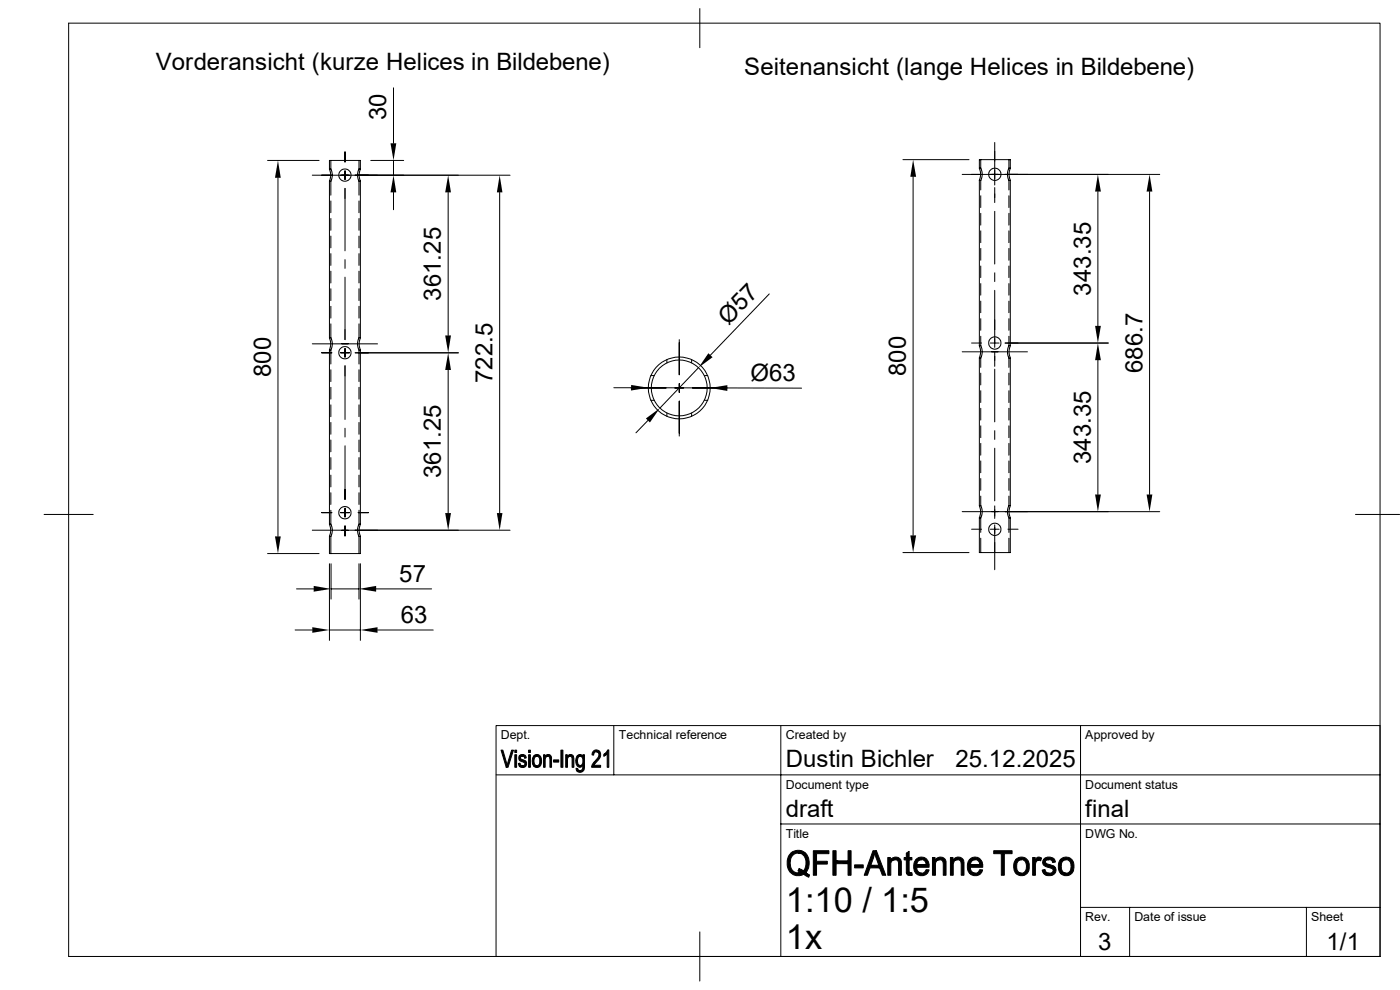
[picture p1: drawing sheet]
<svg xmlns="http://www.w3.org/2000/svg" width="297mm" height="210mm" viewBox="0 0 297 210" stroke-linecap="round" stroke-linejoin="round" font-family="sans-serif">
<g fill="none" stroke="#000" stroke-width=".21">
<path d="M14.6 4.9h278.2v198h-278.2zM83.5 18.6v11.8M148.5 1.8v8.3M56.8 34h10.9M59 37.7v76.1M69.9 35.9l.2 .9v.7l-.2 .9M69.9 35.9v-1.9h6.6v1.9M69.9 35.9h.3M69.9 38.4h.3M69.9 38.4v33.3M70.2 35.9l.3 .9-.1 1-.2 .6M70.2 34v1.9"/>
<path d="M70.2 38.4v3M73.2 32.2v2.2M73.2 36.2v1.9M73.2 40v13.2M76.2 35.9l-.3 .9v1l.3 .6M76.2 34v1.9M76.2 38.4v3M76.2 35.9h.3M76.2 38.4h.3M76.5 35.9l-.3 .9v.7l.3 .9M76.5 38.4v33.3M78.7 34h6.9"/>
<path d="M83.5 34v3.2M108.2 37.2h-41.9M191.6 33.9h14M193.7 37.5v76.1M207.8 35.7l.2 .9v.7l-.2 1M207.8 35.7v-1.8h6.5v1.8M207.8 35.7h.3M207.8 38.3h.3M207.8 38.3v35M208.1 35.7l.3 .9-.1 1-.2 .7M208.1 33.9v1.8M208.1 38.3v2"/>
<path d="M211 30.2v9M211 39.8v3.2M214 35.7l-.3 .9 .1 1 .2 .7M214 33.9v1.8M214 38.3v2M214 35.7h.3M214 38.3h.3M214.3 35.7l-.2 .9v.7l.2 1M214.3 38.3v35M246 37h-41.9M70.2 42.6v2.5M70.2 46.4v2.5"/>
<path d="M70.2 50.1v2.5M70.2 53.8v2.5M70.2 57.5v2.5M73.2 55.1v1.8M73.2 58.8v13.3M76.2 42.6v2.5M76.2 46.4v2.5M76.2 50.1v2.5M76.2 53.8v2.5M76.2 57.5v2.5M83.5 40.8v3.7M95.1 40.8v30.4"/>
<path d="M106 40.8v68M208.1 41.5v2.5M208.1 45.3v2.5M208.1 49v2.5M208.1 52.7v2.5M208.1 56.4v2.5M211 44.8v11.2M211 57.9v1.8M214 41.5v2.5M214 45.3v2.5M214 49v2.5M214 52.7v2.5"/>
<path d="M214 56.4v2.5M232.9 40.6v28.5M243.9 40.6v64.3M66.3 72.9h13.8M68.2 74.8h2.2M69.9 71.7l.2 .9v.7l-.2 1M69.9 71.7h.3M69.9 74.3h.3M69.9 74.3v36.9M70.2 71.7l.3 .9-.1 1-.2 .7M70.2 61.3v2.5M70.2 65v2.5"/>
<path d="M70.2 68.7v3M70.2 74.3v2.9M70.2 78.4v2.5M72.3 74.8h1.8M73.2 73.9v1.9M73.2 77.6v11.4M75.4 74.8h21.8M76.2 71.7l-.3 .9v1l.3 .7M76.2 61.3v2.5M76.2 65v2.5M76.2 68.7v3M76.2 74.3v2.9"/>
<path d="M76.2 78.4v2.5M76.2 71.7h.3M76.2 74.3h.3M76.5 74.3v36.9M76.5 71.7l-.3 .9v.7l.3 1M95.1 78.5v30.3M138 79.7h.8M141.5 76.2v.8M144.1 72.1v7.4M146.7 76.2v.8M148.2 78l-8.2 8.6M149.4 79.7h.8"/>
<path d="M163.2 62.4l-12.5 13M204.1 74.6h13.9M206.1 72.8h2.1M207.8 73.3l.2 1v.7l-.2 .9M207.8 73.3h.3M207.8 75.9h.3M207.8 75.9v31.4M208.1 73.3l.3 1-.1 1-.2 .6M208.1 60.2v2.4M208.1 63.9v2.4M208.1 67.6v2.5M208.1 71.3v2"/>
<path d="M208.1 75.9v2M208.1 79.2v2.5M210.1 72.8h1.9M211 61.6v12.1M211 74.6v3.1M211 78.3v11.2M213.2 72.8h21.9M214 73.3l-.3 1 .1 1 .2 .6M214 60.2v2.4M214 63.9v2.4M214 67.6v2.5M214 71.3v2"/>
<path d="M214 75.9v2M214 79.2v2.5M214 73.3h.3M214 75.9h.3M214.3 73.3l-.2 1v.7l.2 .9M214.3 75.9v31.4M232.9 76.4v28.5M70.2 82.2v2.5M70.2 85.9v2.5M70.2 89.6v2.5M70.2 93.3v2.5M70.2 97.1v2.5"/>
<path d="M73.2 90.8v1.9M73.2 94.6v11.4M76.2 82.2v2.5M76.2 85.9v2.5M76.2 89.6v2.5M76.2 93.3v2.5M76.2 97.1v2.5M130.2 82.3h3.7M133.9 82.3h7.4M137.5 89.2l-2.6 2.6M137.5 82.3h13.2M138 84.9h.8"/>
<path d="M141.5 87.6v.7M143.2 82.3h1.8M144.1 81.4v1.8M144.1 85.1v7.4M146.7 87.6v.7M146.9 82.3h23.2M149.4 84.9h.8M208.1 82.9v2.5M208.1 86.6v2.5M208.1 90.3v2.5M208.1 94.1v2.5M208.1 97.8v2.5"/>
<path d="M211 91.4v1.8M211 95.1v11.2M214 82.9v2.5M214 86.6v2.5M214 90.3v2.5M214 94.1v2.5M214 97.8v2.5M9.4 109.1h10.4M56.8 117.4h10.9M68.2 108.8h2.2M69.9 111.2l.2 .9v.8l-.2 .9M69.9 119.6v16.2"/>
<path d="M69.9 113.8v3.6h6.6v-3.6M69.9 111.2h.3M69.9 113.8h.3M70.2 111.2l.3 .9-.1 1-.2 .7M70.2 100.8v2.5M70.2 104.5v2.5M70.2 108.2v3M70.2 113.8v3.6M70.2 119.6v7.5M72.3 108.8h1.8M73.2 107.8v1.9M73.2 111.5v2.2"/>
<path d="M76 108.8h2.1M76.2 111.2l-.3 .9v1l.3 .7M76.2 100.8v2.5M76.2 104.5v2.5M76.2 108.2v3M76.2 113.8v3.6M76.2 111.2h.3M76.2 113.8h.3M76.2 119.6v7.5M76.5 111.2l-.3 .9v.8l.3 .9M76.5 119.6v16.2M108.2 112.5h-41.9"/>
<path d="M191.6 117.2h14M206.1 112.3h2.1M207.8 107.3l.2 .9v.7l-.2 1M207.8 109.9v7.3h6.5v-7.3M207.8 107.3h.3M207.8 109.9h.3M208.1 107.3l.3 .9-.1 1-.2 .7M208.1 101.5v2.5M208.1 105.2v2.1M208.1 109.9v3M208.1 114.2v3M210.1 112.3h1.9"/>
<path d="M211 107.3v2.7M211 111.3v9.6M213.8 112.3h2.2M214 107.3l-.3 .9 .1 1 .2 .7M214 101.5v2.5M214 105.2v2.1M214 109.9v3M214 114.2v3M214 107.3h.3M214 109.9h.3M214.3 107.3l-.2 .9v.7l.2 1M246 108.5h-41.9"/>
<path d="M287.6 109.1h9.3M62.6 133.6h3.7M62.9 124.9h3.6M69.9 133.6h6.6M70.2 124.9h6M79.8 124.9h11.8M80.1 133.6h11.8M130.2 153.9v10.5M165.7 153.9v49M229.2 153.9v49M105.2 164.4h187.6M165.7 174.8h127.1"/>
<path d="M148.5 197.7v10.4M229.2 192.5h63.6M239.6 192.5v10.4M277.2 192.5v10.4M105.2 202.9v-49h187.6v49"/>
<circle cx="73.2" cy="37.1" r="1.3"/>
<circle cx="211.1" cy="37" r="1.29"/>
<circle cx="73.2" cy="74.8" r="1.3"/>
<circle cx="211.1" cy="72.8" r="1.29"/>
<circle cx="144.1" cy="82.3" r="6.6"/>
<circle cx="144.1" cy="82.3" r="5.9"/>
<circle cx="73.2" cy="108.8" r="1.3"/>
<circle cx="211" cy="112.3" r="1.3"/>
</g>
<g fill="#000" stroke="#000" stroke-width=".21">
<path d="M106.3 159.1h.4l.9 3.2-.2 .5z" fill-rule="evenodd"/>
<path d="M108.5 159.1h.4l-1.1 3.7h-.4z" fill-rule="evenodd"/>
<path d="M109.2 159.1h.4v.5h-.4z" fill-rule="evenodd"/>
<path d="M112.1 159.1h.4v.5h-.4z" fill-rule="evenodd"/>
<path d="M125.8 159.4a.9 .9 0 0 1 1.5 .1l-1.1 .1-.3 .6-.3-.1z" fill-rule="evenodd"/>
<path d="M126.5 159.5h.8a1.93 1.93 0 0 1-.9 2.3l-.4 .5h1.4v.5h-1.9l.1-.6 .8-1a1.05 1.05 0 0 0 .3-1.7z" fill-rule="evenodd"/>
<path d="M128.1 160l.2-.1h.5l-.7 .5z" fill-rule="evenodd"/>
<path d="M128.9 159.1h.3v3.7h-.4v-2.9h-.5z" fill-rule="evenodd"/>
<path d="M109.2 160.1h.4v2.7h-.4z" fill-rule="evenodd"/>
<path d="M110.2 160.4h.6a.37 .37 0 0 0-.4 .4 .37 .37 0 0 0 .5 .4 .85 .85 0 0 1 .7 1.2 .85 .85 0 0 1-1.4 .1l.7-.1a.41 .41 0 0 0 .5-.3 .41 .41 0 0 0-.5-.5 .81 .81 0 0 1-.7-.3 .81 .81 0 0 1 0-.9z" fill-rule="evenodd"/>
<path d="M110 162l.3-.1 .1 .4 .5 .1-.7 .1z" fill-rule="evenodd"/>
<path d="M110.2 160.3a.81 .81 0 0 1 .9-.2 .81 .81 0 0 1 .5 .7l-.3 .1-.2-.4z" fill-rule="evenodd"/>
<path d="M112.1 160.1h.4v2.7h-.4z" fill-rule="evenodd"/>
<path d="M113.2 160.5l.7-.1a1.12 1.12 0 0 0-.4 1.8l.4 .2-.7 .1-.2-.4-.1-1.1z" fill-rule="evenodd"/>
<path d="M113.3 160.3a1.05 1.05 0 0 1 1.3 0 1.05 1.05 0 0 1 .3 1.2 1.01 1.01 0 0 1-.5 1.1 1.01 1.01 0 0 1-1.2-.1l.7-.1a1.22 1.22 0 0 0 .3-1.9l-1-.1z" fill-rule="evenodd"/>
<path d="M115.3 160.1h.3v.4h.4l-.3 .6v1.7h-.4z" fill-rule="evenodd"/>
<path d="M115.7 160.4h.5z" fill-rule="evenodd"/>
<path d="M115.7 160.4a.77 .77 0 0 1 1-.3 .77 .77 0 0 1 .3 1v1.7h-.3l-.1-2.1-.3-.3z" fill-rule="evenodd"/>
<path d="M117.4 161.2h1.1v.5h-1.1z" fill-rule="evenodd"/>
<path d="M119 159.1h.4v3.7h-.4z" fill-rule="evenodd"/>
<path d="M120 160.1h.4v.4h.3l-.3 .5v1.8h-.4z" fill-rule="evenodd"/>
<path d="M120.4 160.4h.5z" fill-rule="evenodd"/>
<path d="M120.4 160.4a.77 .77 0 0 1 1-.3 .77 .77 0 0 1 .4 1v1.7h-.4l-.1-2.1-.2-.3z" fill-rule="evenodd"/>
<path d="M122.2 163h.4l.1 .3 .4 .1-.8 .1z" fill-rule="evenodd"/>
<path d="M122.4 160.4h.7a1.1 1.1 0 0 0 0 2h.9h-.3a.88 .88 0 0 1-1.1 .2 .88 .88 0 0 1-.4-1.1z" fill-rule="evenodd"/>
<path d="M122.5 160.3a.72 .72 0 0 1 1.2 .1z" fill-rule="evenodd"/>
<path d="M122.3 163.5l.8-.1a.78 .78 0 0 0 .6-1h.3a1.03 1.03 0 0 1-.3 1.2 1.03 1.03 0 0 1-1.3 0z" fill-rule="evenodd"/>
<path d="M123.2 160.4h.5v-.3h.3v2.3h-.9a1.21 1.21 0 0 0 .1-2z" fill-rule="evenodd"/>
<path d="M167.8 181a2.31 2.31 0 0 1 3.1 0h-1.6a1.95 1.95 0 0 0-1.6 2.6 1.66 1.66 0 0 0 1.6 1.6h1.8l.3 .3h-.9a2.46 2.46 0 0 1-2.7-.3 2.46 2.46 0 0 1-.8-2.6l.3-.9z" fill-rule="evenodd"/>
<path d="M169.5 184.2l.9 .5h-1.1z" fill-rule="evenodd"/>
<path d="M169.3 181h1.6a3.2 3.2 0 0 1 0 4.1l.2 .1h-1.8l.7-.2-.7-.3h1.1a2.36 2.36 0 0 0-.8-3.7z" fill-rule="evenodd"/>
<path d="M170.5 185.5l1.2 .1-.1 .5z" fill-rule="evenodd"/>
<path d="M172.6 180.5h3.3v.6h-2.7v1.6h2.3v.6h-2.3v2.4h-.6z" fill-rule="evenodd"/>
<path d="M176.7 180.5h.7v2.1l2.5 .6h-2.5v2.5h-.7z" fill-rule="evenodd"/>
<path d="M177.4 182.6h2.5v-2.1h.7v5.2h-.7v-2.5z" fill-rule="evenodd"/>
<path d="M181.3 183.5h1.8v.6h-1.8z" fill-rule="evenodd"/>
<path d="M185.2 180.5h.7l-.4 .5-.8 2.6 1.9 .5h-2l-.6 1.6h-.7z" fill-rule="evenodd"/>
<path d="M185.9 180.5l2 5.2h-.7l-.6-1.6-1.9-.5h1.7l-.9-2.6z" fill-rule="evenodd"/>
<path d="M188.3 181.9h.6v.6h.6l-.3 .1-.2 .6v2.5h-.7z" fill-rule="evenodd"/>
<path d="M189 182.3l.9 .1-1 .1z" fill-rule="evenodd"/>
<path d="M189.1 182.1a1.26 1.26 0 0 1 1.5-.1 1.26 1.26 0 0 1 .6 1.3v2.4h-.6v-2.3a.78 .78 0 0 0-.7-1l-.9-.1z" fill-rule="evenodd"/>
<path d="M192.3 181l.6-.4v1.3h.6v.5h-.6v2.5l.3 .2h-.9v-2.7h-.5v-.5h.5z" fill-rule="evenodd"/>
<path d="M192.3 185.1h1.2v.6h-.4a.65 .65 0 0 1-.8-.6z" fill-rule="evenodd"/>
<path d="M194.3 182.4h1.2l-.7 .2-.3 .8h2.6v.6h-2.6l.2 .8 .4 .4 .4 .1h-1.2a2.55 2.55 0 0 1 0-2.9z" fill-rule="evenodd"/>
<path d="M194.4 182.2a1.6 1.6 0 0 1 1.7-.3 1.6 1.6 0 0 1 1 1.5h-2.6h2v-.1l-.2-.6-.3-.2-1.7-.1z" fill-rule="evenodd"/>
<path d="M194.3 185.3h1.4l.5-.3 .3-.5h.6a1.64 1.64 0 0 1-2.8 .8z" fill-rule="evenodd"/>
<path d="M197.8 181.9h.6v.6h.6l-.3 .1-.2 .6v2.5h-.7z" fill-rule="evenodd"/>
<path d="M198.5 182.3l.9 .1-1 .1z" fill-rule="evenodd"/>
<path d="M198.6 182.1a1.26 1.26 0 0 1 1.5-.1 1.26 1.26 0 0 1 .6 1.3v2.4h-.6v-2.9l-.4-.4-1.2-.1z" fill-rule="evenodd"/>
<path d="M201.6 181.9h.6v.6h.6l-.4 .2-.2 .6v2.4h-.6z" fill-rule="evenodd"/>
<path d="M202.3 182.3l.9 .1-1 .1z" fill-rule="evenodd"/>
<path d="M202.4 182.1a1.27 1.27 0 0 1 1.5-.1 1.27 1.27 0 0 1 .6 1.3v2.4h-.6v-2.3a.78 .78 0 0 0-.7-1l-.9-.1z" fill-rule="evenodd"/>
<path d="M205.7 182.4h1.2l-.7 .2-.3 .8h2.6v.6h-2.6l.3 .9 .7 .4h-1.2a2.55 2.55 0 0 1 0-2.9z" fill-rule="evenodd"/>
<path d="M205.9 182.2a1.62 1.62 0 0 1 1.7-.2 1.62 1.62 0 0 1 .9 1.4h-2.6h2l-.3-.7-.3-.2-1.6-.1z" fill-rule="evenodd"/>
<path d="M205.7 185.3h1.4l.5-.3 .3-.5h.5a1.6 1.6 0 0 1-2.7 .8z" fill-rule="evenodd"/>
<path d="M210.8 180.5h3.9v.6h-1.6v4.6h-.7v-4.6h-1.6z" fill-rule="evenodd"/>
<path d="M215.5 182.4h1.2a1.36 1.36 0 0 0-1 1.9l.4 .7 .6 .3h-1.2a2.55 2.55 0 0 1 0-2.9z" fill-rule="evenodd"/>
<path d="M215.6 182.2a1.72 1.72 0 0 1 2.1-.1 1.72 1.72 0 0 1 .7 2 1.63 1.63 0 0 1-1 1.6 1.63 1.63 0 0 1-1.9-.4h1.2a1.55 1.55 0 0 0 .8-2.5l-.6-.4h-1.4z" fill-rule="evenodd"/>
<path d="M219.1 181.9h.5v.6h.7a.98 .98 0 0 0-.6 1.2v2h-.6z" fill-rule="evenodd"/>
<path d="M219.9 182l.6-.2 .5 .2-.2 .6-1.2-.1z" fill-rule="evenodd"/>
<path d="M221.4 182.3l1.1 .1a.53 .53 0 0 0-.7 .4 .53 .53 0 0 0 .6 .5 1.53 1.53 0 0 1 1.6 1.3 1.54 1.54 0 0 1-2.6 .7h1.2a.59 .59 0 0 0 .8-.5 .59 .59 0 0 0-.6-.7 1.36 1.36 0 0 1-1.5-1.6z" fill-rule="evenodd"/>
<path d="M221.1 184.6l.6-.2 .1 .3a.78 .78 0 0 0 .8 .6h-1.2z" fill-rule="evenodd"/>
<path d="M221.6 182.1a1.46 1.46 0 0 1 2.3 .8l-.6 .1a.61 .61 0 0 0-.8-.6l-1.1-.1z" fill-rule="evenodd"/>
<path d="M224.9 182.5l1.3-.1a1.29 1.29 0 0 0-1 1.8l.2 .7 .4 .3 .4 .1h-1.2a2.63 2.63 0 0 1-.1-2.8z" fill-rule="evenodd"/>
<path d="M225 182.2a1.73 1.73 0 0 1 2.1-.1 1.73 1.73 0 0 1 .7 2 1.65 1.65 0 0 1-1 1.5 1.65 1.65 0 0 1-1.8-.3h1.2a1.27 1.27 0 0 0 1-1.7l-.1-.7-.5-.4-1.6-.1z" fill-rule="evenodd"/>
</g>
<g fill="#000">
<path d="M59 34l.6 3.7h-1.3zM82.8 30.4h1.3l-.6 3.6zM193.7 33.9l.7 3.6h-1.3zM83.5 37.2l.6 3.6h-1.3zM95.1 37.2l.6 3.6h-1.3zM106 37.2l.6 3.6h-1.2zM232.9 37l.7 3.6h-1.3zM243.9 37l.6 3.6h-1.3zM94.4 71.2h1.3l-.6 3.6zM95.1 74.8l.6 3.7h-1.3zM150.3 74.9l.9 .9-3 2.2zM232.3 69.1h1.3l-.7 3.7z"/>
<path d="M232.9 72.8l.7 3.6h-1.3zM133.9 81.7l3.6 .6-3.6 .5zM137 88.8l3-2.2-2.1 3zM150.7 82.3l3.6-.6v1.2zM58.3 113.8h1.3l-.6 3.6zM94.4 108.8h1.3l-.6 3.7zM105.4 108.8h1.2l-.6 3.7zM193.1 113.6h1.3l-.7 3.6zM232.3 104.9h1.3l-.7 3.6zM243.2 104.9h1.3l-.6 3.6zM66.3 133.1l3.6 .5-3.6 .6zM66.5 124.3l3.7 .6-3.7 .6z"/>
<path d="M76.2 124.9l3.6-.6v1.2zM76.5 133.6l3.6-.5v1.1z"/>
</g>
<g font-size="7.3">
<text x="166.7" y="193.5">1:10 / 1:5</text>
<text x="166.7" y="201.3">1x</text>
</g>
<g font-size="5.1">
<text x="33.1" y="14.8">Vorderansicht (kurze Helices in Bildebene)</text>
<text x="157.9" y="15.9">Seitenansicht (lange Helices in Bildebene)</text>
<text x="82" y="25.5" transform="rotate(-90 82 25.5)">30</text>
<text x="93.6" y="63.8" transform="rotate(-90 93.6 63.8)">361.25</text>
<text x="231.4" y="62.7" transform="rotate(-90 231.4 62.7)">343.35</text>
<text x="154.5" y="69.1" transform="rotate(-46 154.5 69.1)">Ø57</text>
<text x="57.4" y="80" transform="rotate(-90 57.4 80)">800</text>
<text x="104.5" y="81.2" transform="rotate(-90 104.5 81.2)">722.5</text>
<text x="159.2" y="80.7">Ø63</text>
<text x="192.2" y="79.8" transform="rotate(-90 192.2 79.8)">800</text>
<text x="242.4" y="79.1" transform="rotate(-90 242.4 79.1)">686.7</text>
<text x="93.6" y="101.4" transform="rotate(-90 93.6 101.4)">361.25</text>
<text x="231.4" y="98.5" transform="rotate(-90 231.4 98.5)">343.35</text>
<text x="84.7" y="123.4">57</text>
<text x="85" y="132.1">63</text>
<text x="166.7" y="162.8">Dustin Bichler</text>
<text x="202.7" y="162.8">25.12.2025</text>
<text x="166.7" y="173.2">draft</text>
<text x="230.3" y="173.2">final</text>
<text x="233" y="201.5">3</text>
<text x="281.4" y="201.5">1/1</text>
</g>
<g font-size="2.6">
<text x="106.3" y="156.8">Dept.</text>
<text x="131.3" y="156.8">Technical reference</text>
<text x="166.7" y="156.8">Created by</text>
<text x="230.2" y="156.8">Approved by</text>
<text x="166.7" y="167.3">Document type</text>
<text x="230.2" y="167.3">Document status</text>
<text x="166.7" y="177.7">Title</text>
<text x="230.2" y="177.7">DWG No.</text>
<text x="230.2" y="195.4">Rev.</text>
<text x="240.7" y="195.4">Date of issue</text>
<text x="278.2" y="195.4">Sheet</text>
</g>
</svg>
